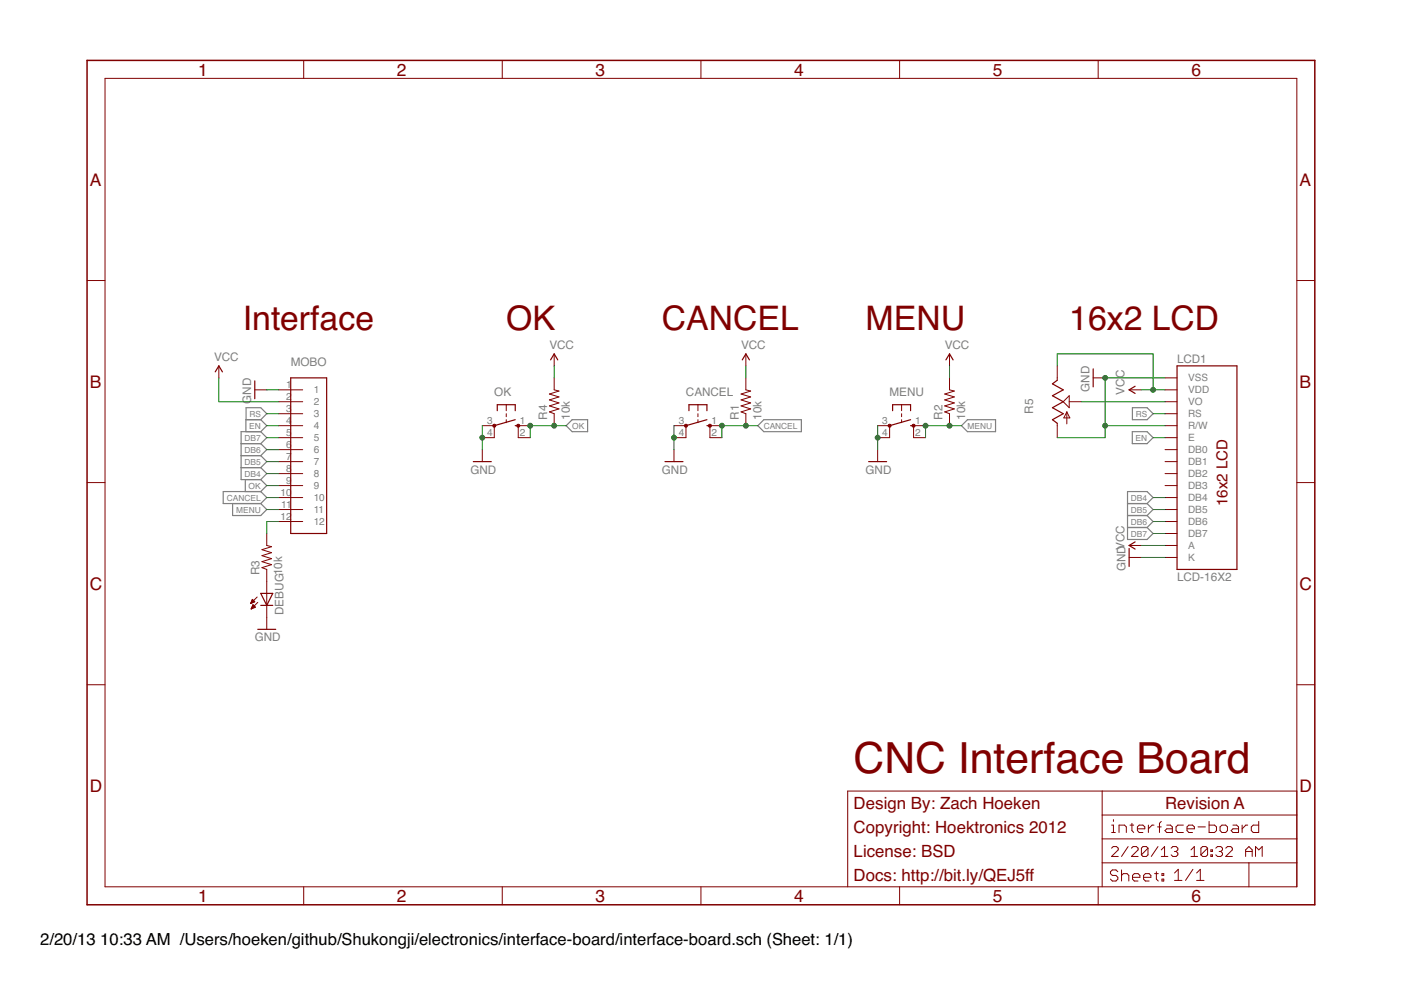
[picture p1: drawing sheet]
<svg xmlns="http://www.w3.org/2000/svg" width="297mm" height="210mm" viewBox="0 0 297 210" stroke-linecap="round" stroke-linejoin="round" font-family="sans-serif">
<g fill="#808080" stroke="#808080" stroke-width=".25">
<path d="M203.9 90.3l1.2-1.3z"/>
<path d="M205.1 89h6z"/>
<path d="M203.9 90.3l1.2 1.2z"/>
<path d="M205.1 91.5h6z"/>
<path d="M211.1 89v2.5z"/>
<path d="M56.6 108l-1.3 1.3z"/>
<path d="M49.3 109.3h6z"/>
<path d="M55.3 106.8l1.3 1.2z"/>
<path d="M49.3 106.8h6z"/>
<path d="M49.3 106.8v2.5z"/>
<path d="M244.5 92.8l-1.3 1.3z"/>
<path d="M240.1 94.1h3.1z"/>
<path d="M243.2 91.5l1.3 1.3z"/>
<path d="M240.1 91.5h3.1z"/>
<path d="M240.1 91.5v2.6z"/>
<path d="M56.6 90.3l-1.3 1.2z"/>
<path d="M52.1 91.5h3.2z"/>
<path d="M55.3 89l1.3 1.3z"/>
<path d="M52.1 89h3.2z"/>
<path d="M52.1 89v2.5z"/>
<path d="M244.5 105.5l-1.3 1.3z"/>
<path d="M239.1 106.8h4.1z"/>
<path d="M243.2 104.2l1.3 1.3z"/>
<path d="M239.1 104.2h4.1z"/>
<path d="M239.1 104.2v2.6z"/>
<path d="M56.6 100.4l-1.3 1.3z"/>
<path d="M51.1 101.7h4.2z"/>
<path d="M55.3 99.1l1.3 1.3z"/>
<path d="M51.1 99.1h4.2z"/>
<path d="M51.1 99.1v2.6z"/>
<path d="M244.5 108l-1.3 1.3z"/>
<path d="M239.1 109.3h4.1z"/>
<path d="M243.2 106.8l1.3 1.2z"/>
<path d="M239.1 106.8v2.5z"/>
<path d="M56.6 97.9l-1.3 1.2z"/>
<path d="M55.3 96.6l1.3 1.3z"/>
<path d="M51.1 96.6h4.2z"/>
<path d="M51.1 96.6v2.5z"/>
<path d="M244.5 110.6l-1.3 1.2z"/>
<path d="M239.1 111.8h4.1z"/>
<path d="M243.2 109.3l1.3 1.3z"/>
<path d="M239.1 109.3v2.5z"/>
<path d="M56.6 95.3l-1.3 1.3z"/>
<path d="M55.3 94.1l1.3 1.2z"/>
<path d="M51.1 94.1h4.2z"/>
<path d="M51.1 94.1v2.5z"/>
<path d="M244.5 113.1l-1.3 1.3z"/>
<path d="M239.1 114.4h4.1z"/>
<path d="M243.2 111.8l1.3 1.3z"/>
<path d="M239.1 111.8v2.6z"/>
<path d="M56.6 92.8l-1.3 1.3z"/>
<path d="M55.3 91.5l1.3 1.3z"/>
<path d="M51.1 91.5h4.2z"/>
<path d="M51.1 91.5v2.6z"/>
<path d="M244.5 87.7l-1.3 1.3z"/>
<path d="M240.1 89h3.1z"/>
<path d="M243.2 86.4l1.3 1.3z"/>
<path d="M240.1 86.4h3.1z"/>
<path d="M240.1 86.4v2.6z"/>
<path d="M56.6 87.7l-1.3 1.3z"/>
<path d="M52.2 89h3.1z"/>
<path d="M55.3 86.4l1.3 1.3z"/>
<path d="M52.2 86.4h3.1z"/>
<path d="M52.2 86.4v2.6z"/>
<path d="M120 90.3l1.3-1.3z"/>
<path d="M121.3 89h3.3z"/>
<path d="M120 90.3l1.3 1.2z"/>
<path d="M121.3 91.5h3.3z"/>
<path d="M124.6 89v2.5z"/>
<path d="M56.6 103l-1.3 1.2z"/>
<path d="M52 104.2h3.3z"/>
<path d="M55.3 101.7l1.3 1.3z"/>
<path d="M52 101.7h3.3z"/>
<path d="M52 101.7v2.5z"/>
<path d="M160.7 90.3l1.2-1.3z"/>
<path d="M161.9 89h8z"/>
<path d="M160.7 90.3l1.2 1.2z"/>
<path d="M161.9 91.5h8z"/>
<path d="M169.9 89v2.5z"/>
<path d="M56.6 105.5l-1.3 1.3z"/>
<path d="M47.3 106.8h8z"/>
<path d="M55.3 104.2l1.3 1.3z"/>
<path d="M47.3 104.2h8z"/>
<path d="M47.3 104.2v2.6z"/>
</g>
<g fill="#800000" stroke="#800000" stroke-width=".25">
<path d="M249.6 77.6v43.1z"/>
<path d="M249.6 120.7h12.7z"/>
<path d="M262.3 77.6v43.1z"/>
<path d="M249.6 77.6h12.7z"/>
<path d="M109.2 90.3h.7z"/>
<path d="M109.2 85.8v1.3z"/>
<path d="M105.4 85.8v1.3z"/>
<path d="M107.3 85.8h1.9z"/>
<path d="M105.4 85.8h1.9z"/>
<path d="M104.8 90.3l4.4-1.3z"/>
<path d="M100.4 97.9h3.8z"/>
<path d="M117.5 75l.8 1.3z"/>
<path d="M117.5 75l-.8 1.3z"/>
<path d="M231.8 78.2v3.8z"/>
<path d="M239.4 82.7l1.3-.8z"/>
<path d="M239.4 82.7l1.3 .7z"/>
<path d="M223.1 89l1.1 .7z"/>
<path d="M223.1 89l2.3-1.3z"/>
<path d="M223.1 86.4l2.3 1.3z"/>
<path d="M223.1 86.4l2.3-1.2z"/>
<path d="M223.1 83.9l2.3 1.3z"/>
<path d="M223.1 83.9l2.3-1.2z"/>
<path d="M223.1 81.4l2.3 1.3z"/>
<path d="M223.1 81.4l1.1-.8z"/>
<path d="M239.4 115.7l1.3-.8z"/>
<path d="M239.4 115.7l1.3 .7z"/>
<path d="M239.4 116.3v3.8z"/>
<path d="M149.9 90.3h.6z"/>
<path d="M149.9 85.8v1.3z"/>
<path d="M146.1 85.8v1.3z"/>
<path d="M148 85.8h1.9z"/>
<path d="M146.1 85.8h1.9z"/>
<path d="M145.4 90.3l4.5-1.3z"/>
<path d="M141 97.9h3.8z"/>
<path d="M158.1 75l.8 1.3z"/>
<path d="M158.1 75l-.7 1.3z"/>
<path d="M193.1 90.3h.6z"/>
<path d="M193.1 85.8v1.3z"/>
<path d="M189.3 85.8v1.3z"/>
<path d="M191.2 85.8h1.9z"/>
<path d="M189.3 85.8h1.9z"/>
<path d="M188.6 90.3l4.5-1.3z"/>
<path d="M184.2 97.9h3.8z"/>
<path d="M201.3 75l.8 1.3z"/>
<path d="M201.3 75l-.7 1.3z"/>
<path d="M54 80.8v3.7z"/>
<path d="M46.4 77.6l.8 1.2z"/>
<path d="M46.4 77.6l-.8 1.2z"/>
<path d="M61.6 80.1h7.7z"/>
<path d="M69.3 80.1v33z"/>
<path d="M61.6 113.1h7.7z"/>
<path d="M61.6 80.1v33z"/>
<path d="M57.8 125.8l-1.2 2.6z"/>
<path d="M55.3 125.8l1.3 2.6z"/>
<path d="M56.6 128.4h1.2z"/>
<path d="M55.3 128.4h1.3z"/>
<path d="M56.6 125.8h1.2z"/>
<path d="M55.3 125.8h1.3z"/>
<path d="M54.7 133.4h3.8z"/>
</g>
<g fill="#800000" stroke="#800000" stroke-width=".21">
<path d="M247 115.7h2.6z"/>
<path d="M247 95.3h2.6z"/>
<path d="M247 97.9h2.6z"/>
<path d="M247 100.4h2.6z"/>
<path d="M247 103h2.6z"/>
<path d="M247 105.5h2.6z"/>
<path d="M247 108h2.6z"/>
<path d="M247 110.6h2.6z"/>
<path d="M247 113.1h2.6z"/>
<path d="M247 92.8h2.6z"/>
<path d="M247 118.2h2.6z"/>
<path d="M247 90.3h2.6z"/>
<path d="M247 87.7h2.6z"/>
<path d="M247 82.7h2.6z"/>
<path d="M247 85.2h2.6z"/>
<path d="M247 80.1h2.6z"/>
<path d="M102.3 90.3h2.5z"/>
<path d="M109.9 90.3h2.5z"/>
<path d="M109.9 92.8h2.5z"/>
<path d="M102.3 92.8h2.5z"/>
<path d="M107.3 87.7v.6z"/>
<path d="M107.3 89v.6z"/>
<path d="M107.3 85.8v1.3z"/>
<path d="M109.9 90.3v2.5z"/>
<path d="M104.8 90.3v2.5z"/>
<path d="M102.3 95.3v2.6z"/>
<path d="M117.5 80.1v2.6z"/>
<path d="M117.5 87.7v2.6z"/>
<path d="M116.5 87.3l1 .4z"/>
<path d="M116.5 87.3l2-.6z"/>
<path d="M116.5 86.1l2 .6z"/>
<path d="M116.5 86.1l2-.7z"/>
<path d="M116.5 84.8l2 .6z"/>
<path d="M116.5 84.8l2-.6z"/>
<path d="M116.5 83.5l2 .7z"/>
<path d="M116.5 83.5l2-.6z"/>
<path d="M117.5 82.7l1 .2z"/>
<path d="M117.5 75v2.6z"/>
<path d="M231.8 80.1h2.5z"/>
<path d="M239.4 82.7h2.5z"/>
<path d="M224.2 90.3v2.5z"/>
<path d="M224.2 77.6v2.5z"/>
<path d="M226.7 85.2h2.5z"/>
<path d="M224.2 89.7v.6z"/>
<path d="M224.2 80.1v.5z"/>
<path d="M225.4 85.2l1.3-1.3z"/>
<path d="M225.4 85.2l1.3 1.2z"/>
<path d="M226.7 83.9v2.5z"/>
<path d="M226.2 87.3v2.6z"/>
<path d="M226.2 87.3l.6 1.3z"/>
<path d="M225.6 88.6h1.2z"/>
<path d="M226.2 87.3l-.6 1.3z"/>
<path d="M275 182.9v5.1z"/>
<path d="M275 177.9v5z"/>
<path d="M275 172.8v5.1z"/>
<path d="M275 167.7v5.1z"/>
<path d="M179.7 167.7v20.3z"/>
<path d="M179.7 167.7h54z"/>
<path d="M233.7 167.7h41.3z"/>
<path d="M264.8 182.9v5.1z"/>
<path d="M264.8 182.9h10.2z"/>
<path d="M233.7 182.9h31.1z"/>
<path d="M233.7 182.9v5.1z"/>
<path d="M233.7 177.9v5z"/>
<path d="M233.7 177.9h41.3z"/>
<path d="M233.7 172.8v5.1z"/>
<path d="M233.7 172.8h41.3z"/>
<path d="M233.7 167.7v5.1z"/>
<path d="M235.7 174.9h.4z"/>
<path d="M236.1 174.9v1.6z"/>
<path d="M235.7 176.5h.8z"/>
<path d="M236.1 173.8v.4z"/>
<path d="M237.3 174.9v1.6z"/>
<path d="M237.3 174.9h1.1z"/>
<path d="M238.4 174.9l.4 .4z"/>
<path d="M238.8 175.3v1.2z"/>
<path d="M240 174.6v1.5z"/>
<path d="M240 176.1l.4 .4z"/>
<path d="M239.6 174.9h.8z"/>
<path d="M241.5 176.5h.8z"/>
<path d="M241.2 176.1l.3 .4z"/>
<path d="M241.2 175.3v.8z"/>
<path d="M241.2 175.3l.3-.4z"/>
<path d="M241.5 174.9h.8z"/>
<path d="M242.3 174.9l.4 .4z"/>
<path d="M242.7 175.3v.4z"/>
<path d="M241.2 175.7h1.5z"/>
<path d="M243.5 174.9v1.6z"/>
<path d="M243.5 175.7l.8-.8z"/>
<path d="M244.3 174.9h.4z"/>
<path d="M245.8 174.6v1.9z"/>
<path d="M246.2 174.2l-.4 .4z"/>
<path d="M245.4 175.3h.8z"/>
<path d="M247.4 174.9h.8z"/>
<path d="M248.2 174.9l.4 .4z"/>
<path d="M248.6 175.3v1.2z"/>
<path d="M247.4 176.5h1.2z"/>
<path d="M247 176.1l.4 .4z"/>
<path d="M247 176.1l.4-.4z"/>
<path d="M247.4 175.7h1.2z"/>
<path d="M249.7 174.9h1.2z"/>
<path d="M249.7 174.9l-.4 .4z"/>
<path d="M249.3 175.3v.8z"/>
<path d="M249.3 176.1l.4 .4z"/>
<path d="M249.7 176.5h1.2z"/>
<path d="M252.1 176.5h.7z"/>
<path d="M251.7 176.1l.4 .4z"/>
<path d="M251.7 175.3v.8z"/>
<path d="M251.7 175.3l.4-.4z"/>
<path d="M252.1 174.9h.7z"/>
<path d="M252.8 174.9l.4 .4z"/>
<path d="M253.2 175.3v.4z"/>
<path d="M251.7 175.7h1.5z"/>
<path d="M254 175.3h1.6z"/>
<path d="M256.3 174.2v2.3z"/>
<path d="M256.3 176.5h1.2z"/>
<path d="M257.5 176.5l.4-.4z"/>
<path d="M257.9 175.3v.8z"/>
<path d="M257.5 174.9l.4 .4z"/>
<path d="M256.3 174.9h1.2z"/>
<path d="M259.1 176.5h.8z"/>
<path d="M260.2 176.1l-.3 .4z"/>
<path d="M260.2 175.3v.8z"/>
<path d="M259.9 174.9l.3 .4z"/>
<path d="M259.1 174.9h.8z"/>
<path d="M258.7 175.3l.4-.4z"/>
<path d="M258.7 175.3v.8z"/>
<path d="M258.7 176.1l.4 .4z"/>
<path d="M261.4 174.9h.8z"/>
<path d="M262.2 174.9l.4 .4z"/>
<path d="M262.6 175.3v1.2z"/>
<path d="M261.4 176.5h1.2z"/>
<path d="M261 176.1l.4 .4z"/>
<path d="M261 176.1l.4-.4z"/>
<path d="M261.4 175.7h1.2z"/>
<path d="M263.4 174.9v1.6z"/>
<path d="M263.4 175.7l.7-.8z"/>
<path d="M264.1 174.9h.4z"/>
<path d="M266.9 174.2v2.3z"/>
<path d="M265.7 176.5h1.2z"/>
<path d="M265.3 176.1l.4 .4z"/>
<path d="M265.3 175.3v.8z"/>
<path d="M265.3 175.3l.4-.4z"/>
<path d="M265.7 174.9h1.2z"/>
<path d="M235.7 181.6h1.4z"/>
<path d="M235.7 181.6l1.4-1.4z"/>
<path d="M237.1 179.8v.4z"/>
<path d="M236.7 179.5l.4 .3z"/>
<path d="M236 179.5h.7z"/>
<path d="M235.7 179.8l.3-.3z"/>
<path d="M239.2 179.5l-1.4 2.1z"/>
<path d="M239.9 181.6h1.4z"/>
<path d="M239.9 181.6l1.4-1.4z"/>
<path d="M241.3 179.8v.4z"/>
<path d="M240.9 179.5l.4 .3z"/>
<path d="M240.2 179.5h.7z"/>
<path d="M239.9 179.8l.3-.3z"/>
<path d="M242 179.8v1.5z"/>
<path d="M242.3 179.5l-.3 .3z"/>
<path d="M242.3 179.5h.8z"/>
<path d="M243.1 179.5l.3 .3z"/>
<path d="M243.4 179.8v1.5z"/>
<path d="M243.4 181.3l-.3 .3z"/>
<path d="M242.3 181.6h.8z"/>
<path d="M242 181.3l.3 .3z"/>
<path d="M243.4 179.8l-1.4 1.5z"/>
<path d="M245.5 179.5l-1.4 2.1z"/>
<path d="M246.2 180.2l.7-.7z"/>
<path d="M246.9 179.5v2.1z"/>
<path d="M246.2 181.6h1.4z"/>
<path d="M248.3 179.8l.4-.3z"/>
<path d="M248.7 179.5h.7z"/>
<path d="M249.4 179.5l.3 .3z"/>
<path d="M249.7 179.8v.4z"/>
<path d="M249.4 180.5l.3-.3z"/>
<path d="M249 180.5h.4z"/>
<path d="M249.4 180.5l.3 .4z"/>
<path d="M249.7 180.9v.4z"/>
<path d="M249.4 181.6l.3-.3z"/>
<path d="M248.7 181.6h.7z"/>
<path d="M248.3 181.3l.4 .3z"/>
<path d="M252.5 180.2l.7-.7z"/>
<path d="M253.2 179.5v2.1z"/>
<path d="M252.5 181.6h1.4z"/>
<path d="M254.6 179.8v1.5z"/>
<path d="M254.6 179.8l.4-.3z"/>
<path d="M255 179.5h.7z"/>
<path d="M255.7 179.5l.3 .3z"/>
<path d="M256 179.8v1.5z"/>
<path d="M255.7 181.6l.3-.3z"/>
<path d="M255 181.6h.7z"/>
<path d="M254.6 181.3l.4 .3z"/>
<path d="M254.6 181.3l1.4-1.5z"/>
<path d="M256.7 180.2h.4z"/>
<path d="M257.1 180.2v.3z"/>
<path d="M256.7 180.5h.4z"/>
<path d="M256.7 180.2v.3z"/>
<path d="M256.7 181.3h.4z"/>
<path d="M257.1 181.3v.3z"/>
<path d="M256.7 181.6h.4z"/>
<path d="M256.7 181.3v.3z"/>
<path d="M257.8 179.8l.3-.3z"/>
<path d="M258.1 179.5h.7z"/>
<path d="M258.8 179.5l.4 .3z"/>
<path d="M259.2 179.8v.4z"/>
<path d="M258.8 180.5l.4-.3z"/>
<path d="M258.5 180.5h.3z"/>
<path d="M258.8 180.5l.4 .4z"/>
<path d="M259.2 180.9v.4z"/>
<path d="M258.8 181.6l.4-.3z"/>
<path d="M258.1 181.6h.7z"/>
<path d="M257.8 181.3l.3 .3z"/>
<path d="M259.9 181.6h1.4z"/>
<path d="M259.9 181.6l1.4-1.4z"/>
<path d="M261.3 179.8v.4z"/>
<path d="M260.9 179.5l.4 .3z"/>
<path d="M260.2 179.5h.7z"/>
<path d="M259.9 179.8l.3-.3z"/>
<path d="M264.1 180.2v1.4z"/>
<path d="M264.8 179.5l-.7 .7z"/>
<path d="M264.8 179.5l.7 .7z"/>
<path d="M265.5 180.2v1.4z"/>
<path d="M264.1 180.5h1.4z"/>
<path d="M266.2 179.5v2.1z"/>
<path d="M266.2 179.5l.7 .7z"/>
<path d="M266.9 180.2l.7-.7z"/>
<path d="M267.6 179.5v2.1z"/>
<path d="M249 185.1l.8-.8z"/>
<path d="M249.8 184.3v2.4z"/>
<path d="M249 186.7h1.6z"/>
<path d="M252.9 184.3l-1.5 2.4z"/>
<path d="M253.7 185.1l.8-.8z"/>
<path d="M254.5 184.3v2.4z"/>
<path d="M253.7 186.7h1.6z"/>
<path d="M236.6 184.4l.4 .4z"/>
<path d="M235.8 184.4h.8z"/>
<path d="M235.4 184.8l.4-.4z"/>
<path d="M235.4 184.8v.4z"/>
<path d="M235.4 185.2l.4 .4z"/>
<path d="M235.8 185.6h.8z"/>
<path d="M236.6 185.6l.4 .4z"/>
<path d="M237 186v.4z"/>
<path d="M237 186.4l-.4 .4z"/>
<path d="M235.8 186.8h.8z"/>
<path d="M235.4 186.4l.4 .4z"/>
<path d="M237.8 184.4v2.4z"/>
<path d="M237.8 185.6l.4-.4z"/>
<path d="M238.2 185.2h.8z"/>
<path d="M239 185.2l.3 .4z"/>
<path d="M239.3 185.6v1.2z"/>
<path d="M240.5 186.8h.8z"/>
<path d="M240.1 186.4l.4 .4z"/>
<path d="M240.1 185.6v.8z"/>
<path d="M240.1 185.6l.4-.4z"/>
<path d="M240.5 185.2h.8z"/>
<path d="M241.3 185.2l.4 .4z"/>
<path d="M241.7 185.6v.4z"/>
<path d="M240.1 186h1.6z"/>
<path d="M242.8 186.8h.8z"/>
<path d="M242.5 186.4l.3 .4z"/>
<path d="M242.5 185.6v.8z"/>
<path d="M242.5 185.6l.3-.4z"/>
<path d="M242.8 185.2h.8z"/>
<path d="M243.6 185.2l.4 .4z"/>
<path d="M244 185.6v.4z"/>
<path d="M242.5 186h1.5z"/>
<path d="M245.2 184.8v1.6z"/>
<path d="M245.2 186.4l.4 .4z"/>
<path d="M244.8 185.2h.8z"/>
<path d="M246.4 185.2h.3z"/>
<path d="M246.7 185.2v.4z"/>
<path d="M246.4 185.6h.3z"/>
<path d="M246.4 185.2v.4z"/>
<path d="M246.4 186.4h.3z"/>
<path d="M246.7 186.4v.4z"/>
<path d="M246.4 186.8h.3z"/>
<path d="M246.4 186.4v.4z"/>
<path d="M22.3 16.6v171.4z"/>
<path d="M18.5 59.5h3.8z"/>
<path d="M18.5 102.3h3.8z"/>
<path d="M18.5 145.2h3.8z"/>
<path d="M22.3 188h252.7z"/>
<path d="M64.4 188v3.8z"/>
<path d="M106.5 188v3.8z"/>
<path d="M148.6 188v3.8z"/>
<path d="M190.7 188v3.8z"/>
<path d="M232.8 188v3.8z"/>
<path d="M275 16.6v171.4z"/>
<path d="M275 59.5h3.8z"/>
<path d="M275 102.3h3.8z"/>
<path d="M275 145.2h3.8z"/>
<path d="M22.3 16.6h252.7z"/>
<path d="M64.4 12.8v3.8z"/>
<path d="M106.5 12.8v3.8z"/>
<path d="M148.6 12.8v3.8z"/>
<path d="M190.7 12.8v3.8z"/>
<path d="M232.8 12.8v3.8z"/>
<path d="M239.4 115.7h2.5z"/>
<path d="M239.4 118.2h2.5z"/>
<path d="M142.9 90.3h2.5z"/>
<path d="M150.5 90.3h2.6z"/>
<path d="M150.5 92.8h2.6z"/>
<path d="M142.9 92.8h2.5z"/>
<path d="M148 87.7v.6z"/>
<path d="M148 89v.6z"/>
<path d="M148 85.8v1.3z"/>
<path d="M150.5 90.3v2.5z"/>
<path d="M145.4 90.3v2.5z"/>
<path d="M142.9 95.3v2.6z"/>
<path d="M158.1 80.1v2.6z"/>
<path d="M158.1 87.7v2.6z"/>
<path d="M157.1 87.3l1 .4z"/>
<path d="M157.1 87.3l2.1-.6z"/>
<path d="M157.1 86.1l2.1 .6z"/>
<path d="M157.1 86.1l2.1-.7z"/>
<path d="M157.1 84.8l2.1 .6z"/>
<path d="M157.1 84.8l2.1-.6z"/>
<path d="M157.1 83.5l2.1 .7z"/>
<path d="M157.1 83.5l2.1-.6z"/>
<path d="M158.1 82.7l1.1 .2z"/>
<path d="M158.1 75v2.6z"/>
<path d="M186.1 90.3h2.5z"/>
<path d="M193.7 90.3h2.5z"/>
<path d="M193.7 92.8h2.5z"/>
<path d="M186.1 92.8h2.5z"/>
<path d="M191.2 87.7v.6z"/>
<path d="M191.2 89v.6z"/>
<path d="M191.2 85.8v1.3z"/>
<path d="M193.7 90.3v2.5z"/>
<path d="M188.6 90.3v2.5z"/>
<path d="M186.1 95.3v2.6z"/>
<path d="M201.3 80.1v2.6z"/>
<path d="M201.3 87.7v2.6z"/>
<path d="M200.3 87.3l1 .4z"/>
<path d="M200.3 87.3l2-.6z"/>
<path d="M200.3 86.1l2 .6z"/>
<path d="M200.3 86.1l2-.7z"/>
<path d="M200.3 84.8l2 .6z"/>
<path d="M200.3 84.8l2-.6z"/>
<path d="M200.3 83.5l2 .7z"/>
<path d="M200.3 83.5l2-.6z"/>
<path d="M201.3 82.7l1 .2z"/>
<path d="M201.3 75v2.6z"/>
<path d="M54 82.7h2.6z"/>
<path d="M46.4 77.6v2.5z"/>
<path d="M59.1 82.7h5.1z"/>
<path d="M59.1 85.2h5.1z"/>
<path d="M59.1 87.7h5.1z"/>
<path d="M59.1 90.3h5.1z"/>
<path d="M59.1 92.8h5.1z"/>
<path d="M59.1 95.3h5.1z"/>
<path d="M59.1 97.9h5.1z"/>
<path d="M59.1 100.4h5.1z"/>
<path d="M59.1 103h5.1z"/>
<path d="M59.1 105.5h5.1z"/>
<path d="M59.1 108h5.1z"/>
<path d="M59.1 110.6h5.1z"/>
<path d="M56.6 113.1v2.6z"/>
<path d="M56.6 120.7v2.6z"/>
<path d="M55.5 120.4l1.1 .3z"/>
<path d="M55.5 120.4l2.1-.7z"/>
<path d="M55.5 119.1l2.1 .6z"/>
<path d="M55.5 119.1l2.1-.7z"/>
<path d="M55.5 117.8l2.1 .6z"/>
<path d="M55.5 117.8l2.1-.6z"/>
<path d="M55.5 116.5l2.1 .7z"/>
<path d="M55.5 116.5l2.1-.6z"/>
<path d="M56.6 115.7l1 .2z"/>
<path d="M56.6 128.4v2.5z"/>
<path d="M56.6 123.3v2.5z"/>
<path d="M56.6 125.8v2.6z"/>
<path d="M54.5 126.6l-1.4 1.4z"/>
<path d="M53.3 129.1l1.4-1.4z"/>
<path d="M53.5 127.1l-.4 .9z"/>
<path d="M53.5 127.1l.5 .5z"/>
<path d="M53.1 128l.9-.4z"/>
<path d="M53.2 127.9h.2z"/>
<path d="M53.2 127.8h.4z"/>
<path d="M53.3 127.6h.6z"/>
<path d="M53.3 127.5h.6z"/>
<path d="M53.4 127.4h.4z"/>
<path d="M53.4 127.3h.3z"/>
<path d="M53.6 128.2l-.3 .9z"/>
<path d="M53.6 128.2l.5 .5z"/>
<path d="M53.3 129.1l.8-.4z"/>
<path d="M53.3 128.9h.3z"/>
<path d="M53.4 128.8h.5z"/>
<path d="M53.4 128.7h.7z"/>
<path d="M53.5 128.6h.5z"/>
<path d="M53.5 128.5h.4z"/>
<path d="M53.6 128.4h.2z"/>
<path d="M56.6 130.9v2.5z"/>
<circle cx="104.8" cy="90.3" r=".32"/>
<circle cx="109.9" cy="90.3" r=".32"/>
<circle cx="145.4" cy="90.3" r=".33"/>
<circle cx="150.5" cy="90.3" r=".33"/>
<circle cx="188.6" cy="90.3" r=".33"/>
<circle cx="193.7" cy="90.3" r=".33"/>
</g>
<g fill="#800000" stroke="#800000" stroke-width=".32">
<path d="M18.5 12.8v179z"/>
<path d="M18.5 191.8h260.3z"/>
<path d="M278.8 12.8v179z"/>
<path d="M18.5 12.8h260.3z"/>
</g>
<g fill="#008000" stroke="#008000" stroke-width=".21">
<path d="M117.5 77.6v2.5z"/>
<path d="M241.9 82.7h2.6z"/>
<path d="M244.5 82.7h2.5z"/>
<path d="M244.5 75v7.7z"/>
<path d="M224.2 75h20.3z"/>
<path d="M224.2 75v2.6z"/>
<path d="M241.9 115.7h5.1z"/>
<path d="M158.1 77.6v2.5z"/>
<path d="M201.3 77.6v2.5z"/>
<path d="M46.4 85.2h12.7z"/>
<path d="M46.4 80.1v5.1z"/>
<path d="M102.3 92.8v2.5z"/>
<path d="M102.3 90.3v2.5z"/>
<path d="M234.3 80.1h12.7z"/>
<path d="M234.3 90.3h12.7z"/>
<path d="M234.3 80.1v10.2z"/>
<path d="M224.2 92.8h10.1z"/>
<path d="M234.3 90.3v2.5z"/>
<path d="M241.9 118.2h5.1z"/>
<path d="M142.9 92.8v2.5z"/>
<path d="M142.9 90.3v2.5z"/>
<path d="M186.1 92.8v2.5z"/>
<path d="M186.1 90.3v2.5z"/>
<path d="M56.6 82.7h2.5z"/>
<path d="M196.2 90.3h5.1z"/>
<path d="M196.2 90.3v2.5z"/>
<path d="M201.3 90.3h2.6z"/>
<path d="M56.6 108h2.5z"/>
<path d="M244.5 92.8h2.5z"/>
<path d="M56.6 90.3h2.5z"/>
<path d="M244.5 105.5h2.5z"/>
<path d="M56.6 100.4h2.5z"/>
<path d="M244.5 108h2.5z"/>
<path d="M56.6 97.9h2.5z"/>
<path d="M244.5 110.6h2.5z"/>
<path d="M56.6 95.3h2.5z"/>
<path d="M244.5 113.1h2.5z"/>
<path d="M56.6 92.8h2.5z"/>
<path d="M229.2 85.2h17.8z"/>
<path d="M244.5 87.7h2.5z"/>
<path d="M56.6 87.7h2.5z"/>
<path d="M112.4 90.3h5.1z"/>
<path d="M112.4 90.3v2.5z"/>
<path d="M117.5 90.3h2.5z"/>
<path d="M56.6 103h2.5z"/>
<path d="M153.1 90.3h5z"/>
<path d="M153.1 90.3v2.5z"/>
<path d="M158.1 90.3h2.6z"/>
<path d="M56.6 105.5h2.5z"/>
<path d="M56.6 110.6h2.5z"/>
<path d="M56.6 110.6v2.5z"/>
<circle cx="244.5" cy="82.7" r=".51"/>
<circle cx="102.3" cy="92.8" r=".51"/>
<circle cx="234.3" cy="80.1" r=".51"/>
<circle cx="234.3" cy="90.3" r=".51"/>
<circle cx="142.9" cy="92.8" r=".51"/>
<circle cx="186.1" cy="92.8" r=".51"/>
<circle cx="196.2" cy="90.3" r=".51"/>
<circle cx="201.3" cy="90.3" r=".51"/>
<circle cx="112.4" cy="90.3" r=".51"/>
<circle cx="117.5" cy="90.3" r=".51"/>
<circle cx="153.1" cy="90.3" r=".51"/>
<circle cx="158.1" cy="90.3" r=".51"/>
</g>
<text font-size="9.1" fill="#800000" x="181" y="163.9">CNC Interface Board</text>
<g font-size="7.2" fill="#800000">
<text x="51.5" y="69.9">Interface</text>
<text x="107.3" y="69.9">OK</text>
<text x="140.4" y="69.9">CANCEL</text>
<text x="183.5" y="69.9">MENU</text>
<text x="226.7" y="69.9">16x2 LCD</text>
</g>
<g font-size="3.7" fill="#800000">
<text x="42" y="16">1</text>
<text x="84.1" y="16">2</text>
<text x="126.2" y="16">3</text>
<text x="168.4" y="16">4</text>
<text x="210.5" y="16">5</text>
<text x="252.6" y="16">6</text>
<text x="19.1" y="39.4">A</text>
<text x="275.6" y="39.4">A</text>
<text x="19.1" y="82.2">B</text>
<text x="275.6" y="82.2">B</text>
<text x="19.1" y="125.1">C</text>
<text x="275.6" y="125.1">C</text>
<text x="19.1" y="167.9">D</text>
<text x="275.6" y="167.9">D</text>
<text x="42" y="191.2">1</text>
<text x="84.1" y="191.2">2</text>
<text x="126.2" y="191.2">3</text>
<text x="168.4" y="191.2">4</text>
<text x="210.5" y="191.2">5</text>
<text x="252.6" y="191.2">6</text>
</g>
<g font-size="3.6" fill="#800000">
<text x="181" y="171.5">Design By: Zach Hoeken</text>
<text x="247" y="171.5">Revision A</text>
<text x="181" y="176.6">Copyright: Hoektronics 2012</text>
<text x="181" y="181.7">License: BSD</text>
<text x="181" y="186.8">Docs: http://bit.ly/QEJ5ff</text>
</g>
<g font-size="3.5">
<text x="8.5" y="200.4">2/20/13</text>
<text x="21.3" y="200.4">10:33 AM /Users/hoeken/github/Shukongji/electronics/interface-board/interface-board.sch (Sheet: 1/1)</text>
</g>
<text font-size="3.2" fill="#800000" x="260.2" y="107.3" transform="rotate(-90 260.2 107.3)">16x2 LCD</text>
<g font-size="2.5" fill="#808080">
<text x="45.4" y="76.6">VCC</text>
<text x="61.6" y="77.6">MOBO</text>
<text x="116.5" y="74">VCC</text>
<text x="157.1" y="74">VCC</text>
<text x="200.3" y="74">VCC</text>
<text x="249.6" y="77.1">LCD1</text>
<text x="104.8" y="83.9">OK</text>
<text x="145.4" y="83.9">CANCEL</text>
<text x="188.6" y="83.9">MENU</text>
<text x="231" y="83" transform="rotate(-90 231 83)">GND</text>
<text x="238.4" y="83.7" transform="rotate(-90 238.4 83.7)">VCC</text>
<text x="53.2" y="85.6" transform="rotate(-90 53.2 85.6)">GND</text>
<text x="116" y="89" transform="rotate(-90 116 89)">R4</text>
<text x="120.8" y="89" transform="rotate(-90 120.8 89)">10k</text>
<text x="156.6" y="89" transform="rotate(-90 156.6 89)">R1</text>
<text x="161.4" y="89" transform="rotate(-90 161.4 89)">10k</text>
<text x="199.8" y="89" transform="rotate(-90 199.8 89)">R2</text>
<text x="204.6" y="89" transform="rotate(-90 204.6 89)">10k</text>
<text x="219.1" y="87.7" transform="rotate(-90 219.1 87.7)">R5</text>
<text x="99.7" y="100.4">GND</text>
<text x="140.4" y="100.4">GND</text>
<text x="183.5" y="100.4">GND</text>
<text x="55.1" y="122" transform="rotate(-90 55.1 122)">R3</text>
<text x="238.6" y="121.1" transform="rotate(-90 238.6 121.1)">GNDVCC</text>
<text x="249.6" y="123.3">LCD-16X2</text>
<text x="60.1" y="130.4" transform="rotate(-90 60.1 130.4)">DEBUG10k</text>
<text x="54" y="136">GND</text>
</g>
<g font-size="2.1" fill="#808080">
<text x="60.6" y="82.3">1</text>
<text x="66.5" y="83.4">1</text>
<text x="251.9" y="83.4">VDD</text>
<text x="251.9" y="80.9">VSS</text>
<text x="60.6" y="84.8">2</text>
<text x="60.6" y="87.4">3</text>
<text x="60.6" y="89.9">4</text>
<text x="66.5" y="85.9">2</text>
<text x="66.5" y="88.5">3</text>
<text x="103.3" y="89.9">3</text>
<text x="110.2" y="89.9">1</text>
<text x="143.9" y="89.9">3</text>
<text x="150.9" y="89.9">1</text>
<text x="187.1" y="89.9">3</text>
<text x="194" y="89.9">1</text>
<text x="251.9" y="88.5">RS</text>
<text x="251.9" y="85.9">VO</text>
<text x="60.6" y="92.4">5</text>
<text x="60.6" y="95">6</text>
<text x="66.5" y="91">4</text>
<text x="66.5" y="93.6">5</text>
<text x="103.3" y="92.4">4</text>
<text x="110.2" y="92.4">2</text>
<text x="143.9" y="92.4">4</text>
<text x="150.9" y="92.4">2</text>
<text x="187.1" y="92.4">4</text>
<text x="194" y="92.4">2</text>
<text x="251.9" y="93.6">E</text>
<text x="251.9" y="91">R/W</text>
<text x="60.6" y="97.5">7</text>
<text x="60.6" y="100.1">8</text>
<text x="66.5" y="96.1">6</text>
<text x="66.5" y="98.6">7</text>
<text x="66.5" y="101.2">8</text>
<text x="251.9" y="96.1">DB0</text>
<text x="251.9" y="98.6">DB1</text>
<text x="251.9" y="101.2">DB2</text>
<text x="59.5" y="105.1">10</text>
<text x="59.6" y="107.7">11</text>
<text x="60.6" y="102.6">9</text>
<text x="66.5" y="103.7">9</text>
<text x="66.5" y="106.3">10</text>
<text x="251.9" y="103.7">DB3</text>
<text x="251.9" y="106.3">DB4</text>
<text x="59.5" y="110.2">12</text>
<text x="66.5" y="108.8">11</text>
<text x="66.5" y="111.3">12</text>
<text x="251.9" y="108.8">DB5</text>
<text x="251.9" y="111.3">DB6</text>
<text x="251.9" y="113.9">DB7</text>
<text x="251.9" y="116.4">A</text>
<text x="251.9" y="119">K</text>
</g>
<g font-size="1.8" fill="#808080">
<text x="52.9" y="88.4">RS</text>
<text x="240.8" y="88.4">RS</text>
<text x="51.8" y="96">DB6</text>
<text x="51.8" y="93.4">DB7</text>
<text x="52.8" y="90.9">EN</text>
<text x="121.3" y="90.9">OK</text>
<text x="161.9" y="90.9">CANCEL</text>
<text x="205.1" y="90.9">MENU</text>
<text x="240.8" y="93.4">EN</text>
<text x="51.8" y="101.1">DB4</text>
<text x="51.8" y="98.5">DB5</text>
<text x="48.1" y="106.1">CANCEL</text>
<text x="52.7" y="103.6">OK</text>
<text x="239.8" y="106.1">DB4</text>
<text x="50.1" y="108.7">MENU</text>
<text x="239.8" y="108.7">DB5</text>
<text x="239.8" y="111.2">DB6</text>
<text x="239.8" y="113.8">DB7</text>
</g>
</svg>
